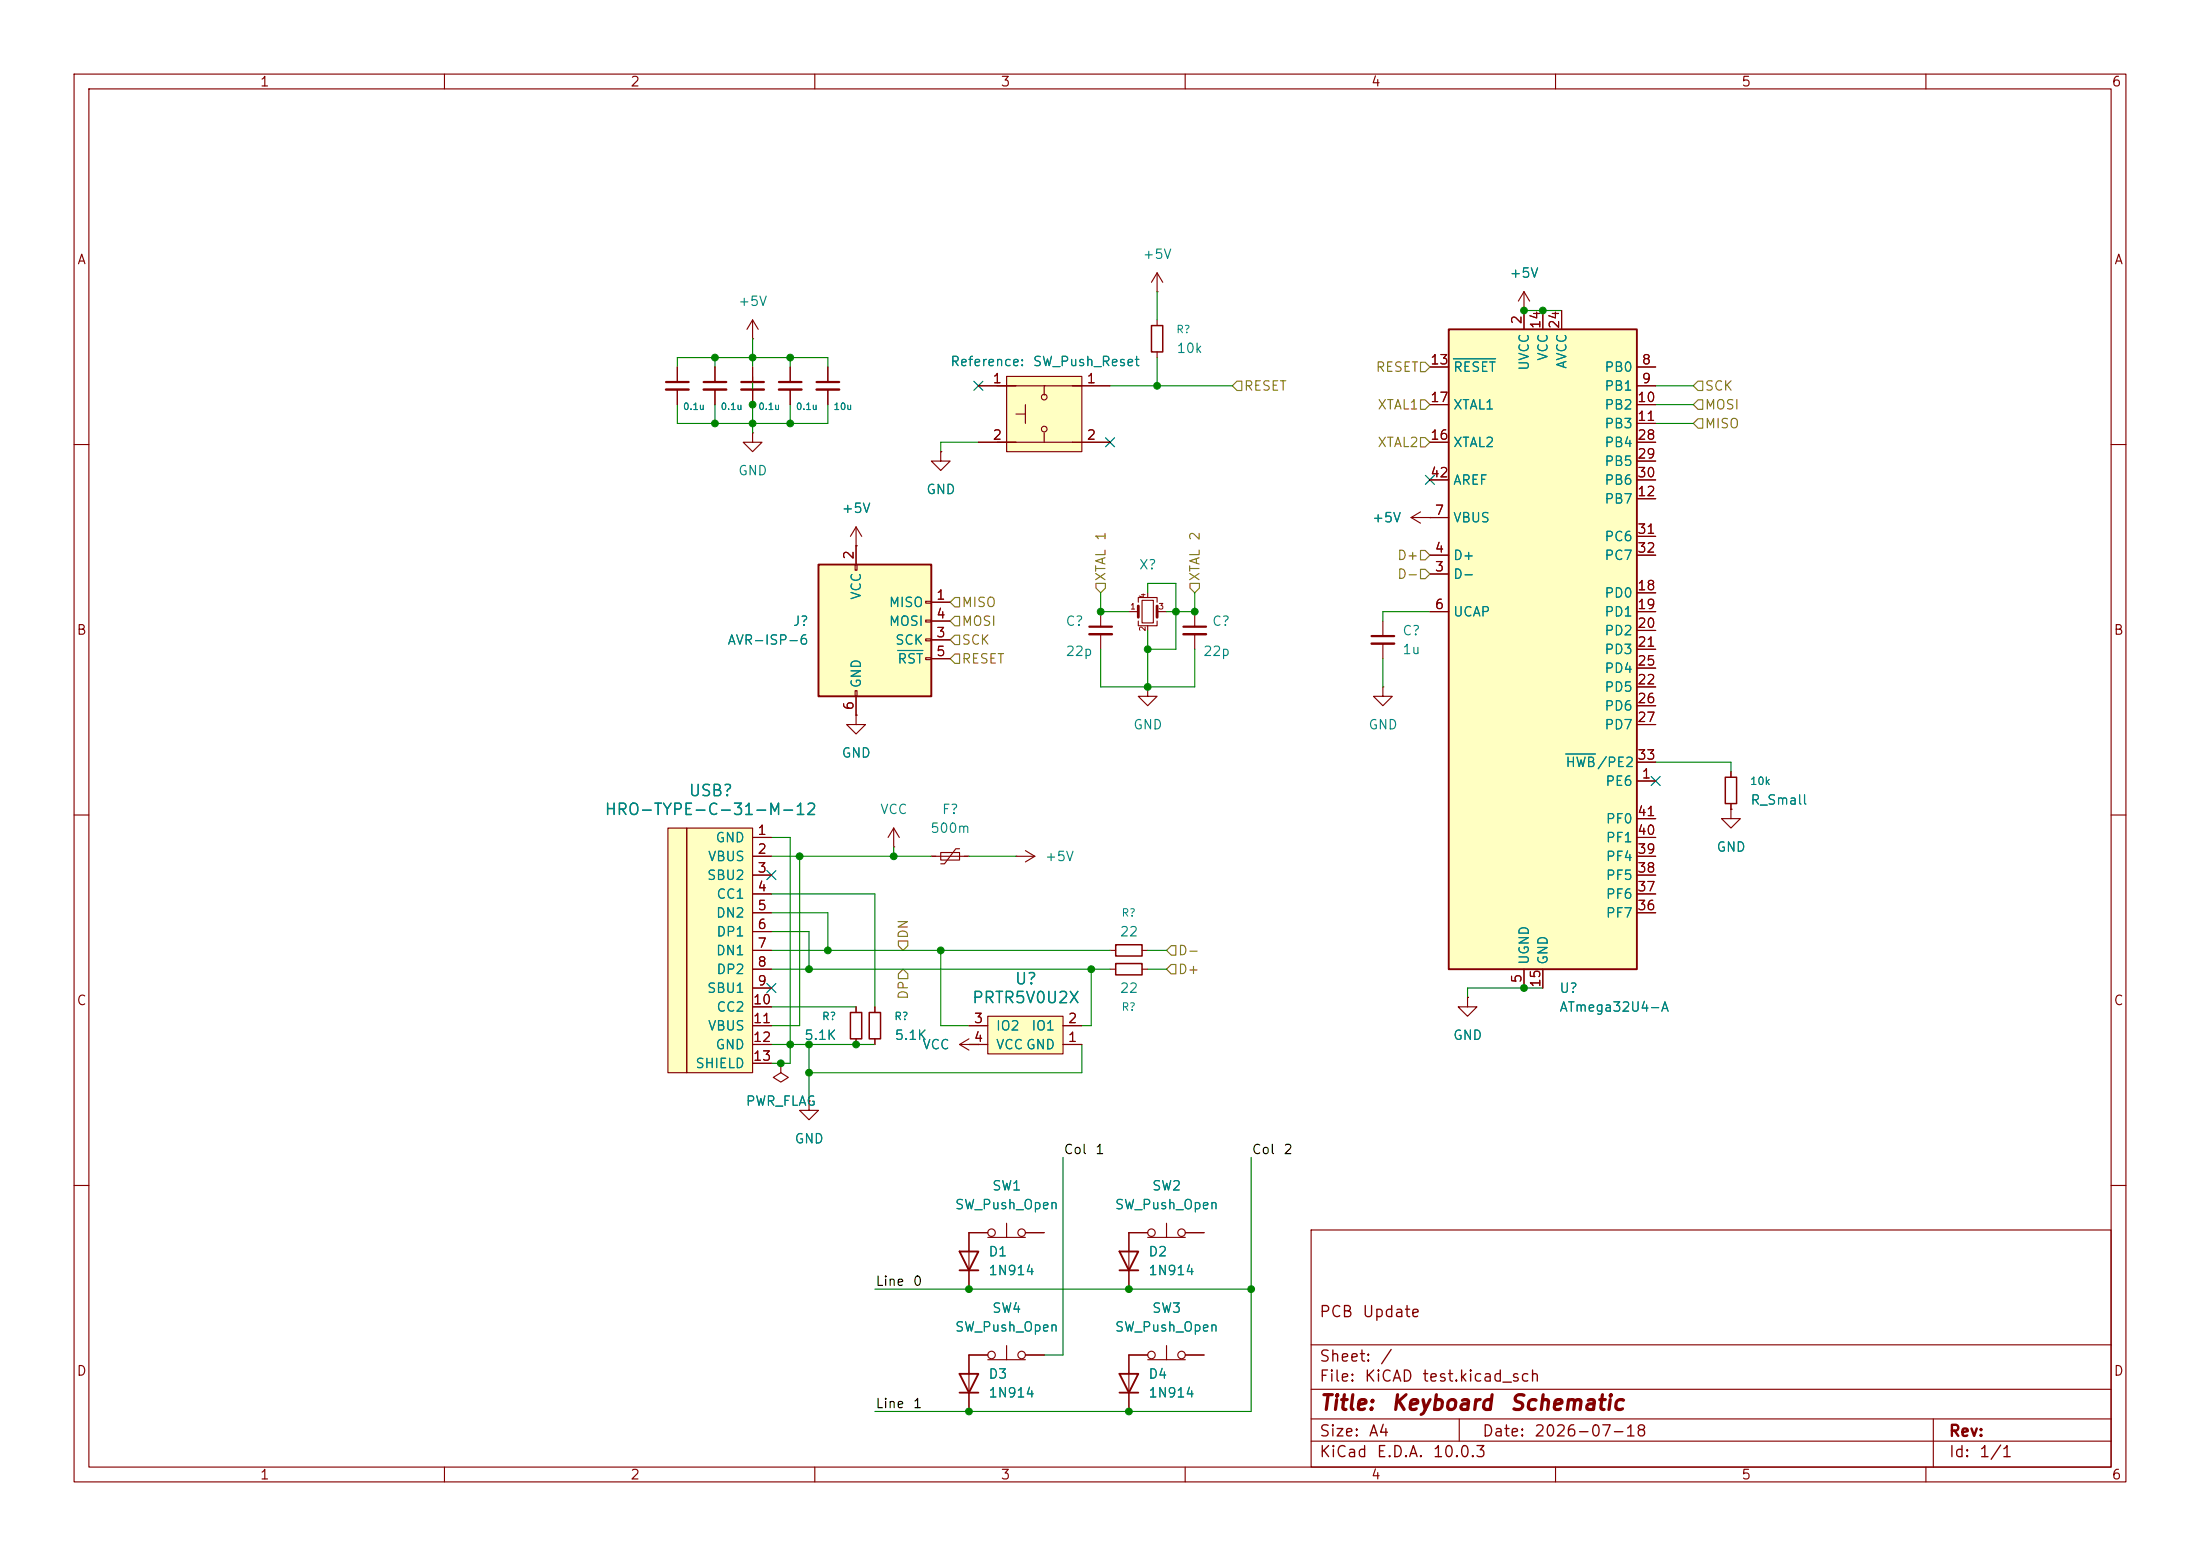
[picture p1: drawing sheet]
<svg xmlns="http://www.w3.org/2000/svg" width="297mm" height="210mm" viewBox="0 0 297 210" stroke-linecap="round" stroke-linejoin="round" font-family="sans-serif">
<g fill="none" stroke="#840000" stroke-width=".15">
<path d="M10 10h277v190h-277zM12 12h273v186h-273zM60 10v2M110 10v2M160 10v2M210 10v2M260 10v2M10 60h2M285 60h2M152.4 82.6h1.3M153.7 81.3v-.7h2.5v.7M153.7 83.8v.7h2.5v-.7"/>
<path d="M154.2 81h1.5v3.1h-1.5zM154.9 80v.6M154.9 84.5v.6M156.2 82.6h1.3M10 110h2M285 110h2M10 160h2M177 166h108v32h-108zM285 160h2M60 198v2M110 198v2M160 198v2"/>
<path d="M177 194.5h108M177 191.5h108M177 187.5h108M177 181.5h108M197 191.5v3M210 198v2M260 198v2M261 191.5v6.5"/>
</g>
<path d="M153.7 81.8v1.5M156.2 81.8v1.5" fill="none" stroke="#840000" stroke-width=".38"/>
<path d="M110.5 76.2h15.2v17.8h-15.2z" fill="#ffffc2"/>
<path d="M115.4 76.2h.3v.8h-.3zM115.6 73.7v2.5M115.4 93.2h.3v.8h-.3zM115.6 94v2.5M125 81.2h.7v.2h-.7zM125 83.7h.7v.2h-.7zM125 86.2h.7v.3h-.7zM125 88.8h.7v.2h-.7zM125.7 81.3h2.6M125.7 86.4h2.6M125.7 83.8h2.6M125.7 88.9h2.6" fill="none" stroke="#840000" stroke-width=".15"/>
<path d="M110.5 76.2h15.2v17.8h-15.2z" fill="none" stroke="#840000" stroke-width=".25"/>
<path d="M121.2 87.8h3.4" fill="none" stroke="#008484" stroke-width=".15"/>
<g fill="#ffffc2">
<path d="M90.2 111.8h2.5v33h-2.5z"/>
<path d="M92.7 111.8h8.9v33h-8.9z"/>
</g>
<g fill="none" stroke="#840000" stroke-width=".15">
<path d="M101.6 58.4v1.3h1.3l-1.3 1.3-1.3-1.3h1.3M101.6 58.4h.1M156.2 43.2v.7M156.2 47.5v.8M115.6 73.7h.1M115.6 71.1l-.8 1.3M115.6 71.1l.7 1.3M115.6 71.1v2.6M90.2 111.8h2.5v33h-2.5zM92.7 111.8h8.9v33h-8.9zM101.6 113h2.5M101.6 115.6h2.5"/>
<path d="M101.6 118.1h2.5M233.7 109.2v1.3h1.2l-1.2 1.3-1.3-1.3h1.3M233.7 109.2h.1M233.7 104.1v.8M233.7 108.5v.7M101.6 120.7h2.5M101.6 123.2h2.5M101.6 125.7h2.5M101.6 128.3h2.5M101.6 130.8h2.5M101.6 133.4h2.5M101.6 135.9h2.5"/>
<path d="M101.6 138.4h2.5M149.9 130.8h.7M154.2 130.8h.7M101.6 141h2.5M101.6 143.5h2.5"/>
</g>
<path d="M155.4 43.9h1.6v3.6h-1.6zM232.9 104.9h1.5v3.6h-1.5zM150.6 130h3.6v1.6h-3.6z" fill="none" stroke="#840000" stroke-width=".2"/>
<path d="M133.3 137.2h10.2v5h-10.2z" fill="#ffffc2"/>
<g fill="none" stroke="#840000" stroke-width=".15">
<path d="M205.7 39.4l-.7 1.2M205.7 39.4l.8 1.2M205.7 39.4v2.5M205.7 41.9h.1M190.5 69.9l1.3 .7M190.5 69.9h2.5M191.8 69.1l-1.3 .8M193 69.9h.1M186.7 92.7v1.3h1.3l-1.3 1.3-1.3-1.3h1.3M186.7 92.7h.1M186.7 83.8v2.1M186.7 86.9v2"/>
<path d="M118.1 135.9v.8M130.8 138.4h2.5M133.3 137.2h10.2v5h-10.2zM143.5 138.4h2.5M149.9 128.3h.7M154.2 128.3h.7M118.1 140.2v.8M129.5 141h3.8M129.5 141l1.3 .7M130.8 140.2l-1.3 .8M132.1 141h.1M143.5 141h2.5"/>
</g>
<path d="M117.3 136.7h1.6v3.5h-1.6zM150.6 127.5h3.6v1.5h-3.6z" fill="none" stroke="#840000" stroke-width=".2"/>
<path d="M185.2 85.9h3" fill="none" stroke="#840000" stroke-width=".3"/>
<path d="M185.2 86.9h3" fill="none" stroke="#840000" stroke-width=".33"/>
<path d="M195.6 44.5h25.4v86.3h-25.4z" fill="#ffffc2"/>
<path d="M195.6 44.5h25.4v86.3h-25.4z" fill="none" stroke="#840000" stroke-width=".25"/>
<g fill="none" stroke="#840000" stroke-width=".15">
<path d="M156.2 39.4h.1M156.2 36.8l-.8 1.3M156.2 36.8l.8 1.3M156.2 36.8v2.6M101.6 45.7h.1M101.6 43.2l-.8 1.3M101.6 43.2l.8 1.3M101.6 43.2v2.5M193 49.5h2.6M193 54.6h2.6M193 59.7h2.6M205.7 41.9v2.6"/>
<path d="M208.3 41.9v2.6M210.8 41.9v2.6M221 49.5h2.5M221 52.1h2.5M221 54.6h2.5M221 57.2h2.5M221 59.7h2.5M127 61v1.2h1.3l-1.3 1.3-1.3-1.3h1.3M127 61h.1M193 77.5h2.6M193 74.9h2.6M193 69.9h2.6"/>
<path d="M193 64.8h2.6M221 74.9h2.5M221 67.3h2.5M221 62.2h2.5M221 64.8h2.5M221 72.4h2.5M115.6 96.5v1.3h1.2l-1.2 1.3-1.3-1.3h1.3M115.6 96.5h.1M148.6 82.6v2M148.6 85.6v2M154.9 92.7v1.3h1.3l-1.3 1.3-1.2-1.3h1.2M154.9 92.7h.1"/>
<path d="M161.3 82.6v2M161.3 85.6v2M193 82.6h2.6M221 82.6h2.5M221 80h2.5M221 85.1h2.5M221 87.6h2.5M221 92.7h2.5M221 90.2h2.5M221 95.3h2.5M221 97.8h2.5M137.2 115.6h.1"/>
<path d="M137.2 115.6h2.5M138.4 114.8l1.3 .8M139.7 115.6l-1.3 .7M221 105.4h2.5M221 102.9h2.5M221 118.1h2.5M221 115.6h2.5M221 113h2.5M221 110.5h2.5M205.7 130.8v2.6M208.3 130.8v2.6M221 123.2h2.5"/>
<path d="M221 120.7h2.5"/>
</g>
<path d="M196.2 48.4h5.7M211.4 101.8h4" fill="none" stroke="#008484" stroke-width=".15"/>
<path d="M147.1 84.6h3M159.8 84.6h3" fill="none" stroke="#840000" stroke-width=".3"/>
<path d="M147.1 85.6h3M159.8 85.6h3" fill="none" stroke="#840000" stroke-width=".33"/>
<path d="M135.9 50.8h10.1v10.2h-10.1z" fill="#ffffc2"/>
<g fill="none" stroke="#840000" stroke-width=".15">
<path d="M91.4 49.5v2.1M91.4 52.6v2M96.5 49.5v2.1M96.5 52.6v2M101.6 49.5v2.1M101.6 52.6v2M106.7 49.5v2.1M106.7 52.6v2M111.8 49.5v2.1M111.8 52.6v2M132.1 52.1h17.8M132.1 59.7h17.8"/>
<path d="M135.9 50.8h10.1v10.2h-10.1zM137.2 55.9h1.2M138.4 54.6v2.6M141 52.1h.1M141 52.1v1.2M141 58.4v1.3M193 59.7h2.6M193 49.5h2.6M193 54.6h2.6M205.7 41.9h.1M205.7 41.9v2.6M208.3 41.9v2.6"/>
<path d="M210.8 41.9v2.6M221 52.1h2.5M221 59.7h2.5M221 49.5h2.5M221 54.6h2.5M221 57.2h2.5M115.6 73.7h.1M115.6 73.7v2.5M127 61h.1M193 69.9h.1M193 77.5h2.6M193 74.9h2.6"/>
<path d="M193 69.9h2.6M193 64.8h2.6M221 74.9h2.5M221 67.3h2.5M221 62.2h2.5M221 64.8h2.5M221 72.4h2.5M115.6 96.5h.1M115.6 94v2.5M125.7 81.3h2.6M125.7 86.4h2.6M125.7 83.8h2.6"/>
<path d="M125.7 88.9h2.6M193 82.6h2.6M221 82.6h2.5M221 80h2.5M221 85.1h2.5M221 87.6h2.5M221 92.7h2.5M221 90.2h2.5M221 95.3h2.5M221 97.8h2.5M101.6 115.6h2.5M101.6 118.1h2.5"/>
<path d="M101.6 113h2.5M120.6 114.3h.1M120.6 111.8l-.7 1.2M120.6 111.8l.8 1.2M120.6 111.8v2.5M125.7 115.6h5.1M127 115.1h2.5v1h-2.5zM129.5 114.6h-.5l-1.5 2h-.5M221 115.6h2.5M221 105.4h2.5M221 102.9h2.5M221 118.1h2.5"/>
<path d="M221 113h2.5M221 110.5h2.5M233.7 109.2h.1M233.7 104.1v.8M233.7 108.5v.7M101.6 123.2h2.5M101.6 120.7h2.5M101.6 125.7h2.5M101.6 128.3h2.5M101.6 130.8h2.5M101.6 133.4h2.5M101.6 135.9h2.5"/>
<path d="M101.6 138.4h2.5M115.6 135.9v.8M118.1 135.9v.8M130.8 138.4h2.5M143.5 138.4h2.5M198.1 134.6v1.3h1.3l-1.3 1.3-1.3-1.3h1.3M198.1 134.6h.1M205.7 130.8v2.6M208.3 130.8v2.6M221 123.2h2.5M221 120.7h2.5M101.6 141h2.5"/>
<path d="M101.6 143.5h2.5M105.4 143.5v1.3l1 .6-1 .7-1-.7 1-.6M105.4 143.5h.1M109.2 148.6v1.3h1.3l-1.3 1.2-1.3-1.2h1.3M109.2 148.6h.1M115.6 140.2v.8M118.1 140.2v.8M130.8 141h2.5M132.1 141h.1M143.5 141h2.5M133.3 166.4h-2.5v7.6M133.3 167h5.1"/>
<path d="M135.9 165.1v1.9M138.4 166.4h2.6M154.9 166.4h-2.5v7.6M154.9 167h5.1M157.5 165.1v1.9M160 166.4h2.6M133.3 183.5h5.1M133.3 182.9h-2.5v7.6M135.9 181.6v1.9M138.4 182.9h2.6M154.9 183.5h5.1M154.9 182.9h-2.5v7.6"/>
<path d="M157.5 181.6v1.9M160 182.9h2.6"/>
<circle cx="141" cy="57.9" r=".38"/>
<circle cx="141" cy="53.6" r=".38"/>
<circle cx="133.9" cy="166.4" r=".51"/>
<circle cx="137.9" cy="166.4" r=".51"/>
<circle cx="155.4" cy="166.4" r=".51"/>
<circle cx="159.5" cy="166.4" r=".51"/>
<circle cx="133.9" cy="182.9" r=".51"/>
<circle cx="137.9" cy="182.9" r=".51"/>
<circle cx="155.4" cy="182.9" r=".51"/>
<circle cx="159.5" cy="182.9" r=".51"/>
</g>
<path d="M129.5 168.9h2.6l-1.3 2.6zM129.5 171.5h2.6M151.1 168.9h2.6l-1.3 2.6zM151.1 171.5h2.6M129.5 185.4h2.6l-1.3 2.6zM129.5 188h2.6M151.1 185.4h2.6l-1.3 2.6zM151.1 188h2.6" fill="none" stroke="#840000" stroke-width=".25"/>
<path d="M89.9 51.6h3.1M95 51.6h3M100.1 51.6h3M105.2 51.6h3M110.2 51.6h3.1" fill="none" stroke="#840000" stroke-width=".3"/>
<path d="M89.9 52.6h3.1M95 52.6h3M100.1 52.6h3M105.2 52.6h3M110.2 52.6h3.1" fill="none" stroke="#840000" stroke-width=".33"/>
<path d="M114.8 136.7h1.5v3.5h-1.5z" fill="none" stroke="#840000" stroke-width=".2"/>
<g fill="none" stroke="#848400" stroke-width=".15">
<path d="M167 51.4h.6v1.3h-.6l-.6-.6zM191.8 59.1h.6l.6 .6-.6 .6h-.6zM191.8 54h.6l.6 .6-.6 .6h-.6zM191.8 48.9h.6l.6 .6-.6 .7h-.6zM229.2 54h.7v1.2h-.7l-.6-.6zM229.2 56.5h.7v1.3h-.7l-.6-.6zM229.2 51.4h.7v1.3h-.7l-.6-.6zM148 78.7h1.2v.7l-.6 .6-.6-.6zM160.7 78.7h1.2v.7l-.6 .6-.6-.6zM191.8 76.8h.6l.6 .7-.6 .6h-.6zM191.8 74.3h.6l.6 .6-.6 .7h-.6zM128.9 80.6h.6v1.3h-.6l-.6-.6z"/>
<path d="M128.9 83.2h.6v1.3h-.6l-.6-.7zM128.9 85.7h.6v1.3h-.6l-.6-.6zM128.9 88.3h.6v1.2h-.6l-.6-.6zM121.3 127h1.3v.6l-.7 .7-.6-.7zM121.9 130.8l.7 .6v.7h-1.3v-.7zM158.1 127.6h.6v1.3h-.6l-.6-.6zM158.1 130.2h.6v1.2h-.6l-.6-.6z"/>
</g>
<g fill="none" stroke="#008400" stroke-width=".15">
<path d="M156.2 39.4v3.8M91.4 49.5v-1.2h20.4v1.2M91.4 54.6v2.6h20.4v-2.6M96.5 48.3v1.2M96.5 54.6v2.6M101.6 45.7v3.8M101.6 50.8v7.6M106.7 48.3v1.2M106.7 54.6v2.6M132.1 59.7h-5.1v1.3M149.9 52.1h16.5M156.2 48.3v3.8"/>
<path d="M205.7 41.9h5.1M223.5 52.1h5.1M223.5 57.2h5.1M223.5 54.6h5.1M148.6 80v2.6h3.8M148.6 87.6v5.1h12.7v-5.1M154.9 80v-1.3h3.8v8.9h-3.8M154.9 85.1v7.6M161.3 80v2.6h-3.8M186.7 88.9v3.8M193 82.6h-6.3v1.2M104.1 113h2.6v30.5h-2.6"/>
<path d="M104.1 115.6h21.6M107.9 115.6v22.8h-3.8M120.6 114.3v1.3M130.8 115.6h6.4M223.5 102.9h10.2v1.2M104.1 123.2h7.7v5.1M104.1 130.8h45.8M104.1 125.7h5.1v5.1M104.1 128.3h45.8M104.1 135.9h11.5M104.1 120.7h14v15.2M127 128.3v10.1h3.8"/>
<path d="M147.3 130.8v7.6h-1.3M154.9 130.8h2.6M154.9 128.3h2.6M208.3 133.4h-10.2v1.2M104.1 141h14M109.2 141v7.6M130.8 141h1.3M143.5 156.2v26.7h-2.5M146 141v3.8h-36.8M168.9 156.2v34.3h-50.8M118.1 174h50.8"/>
</g>
<path d="M131.5 51.5l1.2 1.2M132.7 51.5l-1.2 1.2M149.3 59.1l1.2 1.2M150.5 59.1l-1.2 1.2M192.4 64.2l1.2 1.2M193.6 64.2l-1.2 1.2M103.5 117.5l1.2 1.2M104.7 117.5l-1.2 1.2M222.9 104.8l1.2 1.2M224.1 104.8l-1.2 1.2M103.5 132.7l1.2 1.3M104.7 132.7l-1.2 1.3" fill="none" stroke="#000084" stroke-width=".15"/>
<path d="M196.2 48.4h5.7M121.2 87.8h3.4M211.4 101.8h4" fill="none" stroke="#008484" stroke-width=".15"/>
<g fill="#008400" stroke="#008400" stroke-width=".14">
<circle cx="156.2" cy="52.1" r=".46"/>
<circle cx="205.7" cy="41.9" r=".46"/>
<circle cx="208.3" cy="41.9" r=".46"/>
<circle cx="205.7" cy="133.4" r=".46"/>
<circle cx="152.4" cy="174" r=".46"/>
<circle cx="130.8" cy="190.5" r=".46"/>
<circle cx="152.4" cy="190.5" r=".46"/>
<circle cx="168.9" cy="174" r=".46"/>
<circle cx="130.8" cy="174" r=".46"/>
<circle cx="161.3" cy="82.6" r=".46"/>
<circle cx="154.9" cy="92.7" r=".46"/>
<circle cx="154.9" cy="87.6" r=".46"/>
<circle cx="101.6" cy="48.3" r=".46"/>
<circle cx="106.7" cy="48.3" r=".46"/>
<circle cx="96.5" cy="57.2" r=".46"/>
<circle cx="158.7" cy="82.6" r=".46"/>
<circle cx="96.5" cy="48.3" r=".46"/>
<circle cx="105.4" cy="143.5" r=".46"/>
<circle cx="115.6" cy="141" r=".46"/>
<circle cx="106.7" cy="141" r=".46"/>
<circle cx="111.8" cy="128.3" r=".46"/>
<circle cx="109.2" cy="130.8" r=".46"/>
<circle cx="109.2" cy="144.8" r=".46"/>
<circle cx="107.9" cy="115.6" r=".46"/>
<circle cx="120.6" cy="115.6" r=".46"/>
<circle cx="109.2" cy="141" r=".46"/>
<circle cx="147.3" cy="130.8" r=".46"/>
<circle cx="127" cy="128.3" r=".46"/>
<circle cx="106.7" cy="57.2" r=".46"/>
<circle cx="101.6" cy="57.2" r=".46"/>
<circle cx="101.6" cy="54.6" r=".46"/>
<circle cx="148.6" cy="82.6" r=".46"/>
</g>
<g font-size="2" fill="#840000">
<text x="178" y="190.8">Title:</text>
<text x="187.7" y="190.8">Keyboard</text>
<text x="203.7" y="190.8">Schematic</text>
</g>
<g font-size="1.5" fill="#008484">
<text x="92.9" y="107.8">USB?</text>
<text x="81.5" y="110.4">HRO-TYPE-C-31-M-12</text>
<text x="131.1" y="135.8">PRTR5V0U2X</text>
<text x="136.9" y="133.2">U?</text>
</g>
<g font-size="1.5" fill="#840000">
<text x="178" y="178.2">PCB</text>
<text x="183.8" y="178.2">Update</text>
<text x="178" y="184.2">Sheet:</text>
<text x="186.2" y="184.2">/</text>
<text x="178" y="186.9">File:</text>
<text x="184.1" y="186.9">KiCAD</text>
<text x="191.9" y="186.9">test.kicad_sch</text>
<text x="178" y="197.1">KiCad</text>
<text x="178" y="194.3">Size:</text>
<text x="184.7" y="194.3">A4</text>
<text x="185.7" y="197.1">E.D.A.</text>
<text x="193.3" y="197.1">10.0.3</text>
<text x="200" y="194.3">Date:</text>
<text x="207" y="194.3">2026-07-18</text>
<text x="263" y="194.3">Rev:</text>
<text x="263" y="197.1">Id:</text>
<text x="267.1" y="197.1">1/1</text>
</g>
<g font-size="1.3" fill="#840000">
<text x="35" y="12">1</text>
<text x="85" y="12">2</text>
<text x="135" y="12">3</text>
<text x="185" y="12">4</text>
<text x="235" y="12">5</text>
<text x="285" y="12">6</text>
<text x="10.3" y="36">A</text>
<text x="285.3" y="36">A</text>
<text x="205.7" y="43.9" transform="rotate(-90 205.7 43.9)">2</text>
<text x="208.3" y="44.5" transform="rotate(-90 208.3 44.5)">14</text>
<text x="210.8" y="44.5" transform="rotate(-90 210.8 44.5)">24</text>
<text x="133.9" y="52">1</text>
<text x="146.6" y="52">1</text>
<text x="193" y="49.5">13</text>
<text x="221.5" y="49.5">8</text>
<text x="221.5" y="52">9</text>
<text x="133.9" y="59.7">2</text>
<text x="146.6" y="59.7">2</text>
<text x="193" y="59.7">16</text>
<text x="193" y="54.6">17</text>
<text x="220.9" y="54.6">10</text>
<text x="220.9" y="57.1">11</text>
<text x="220.9" y="59.7">28</text>
<text x="193" y="64.7">42</text>
<text x="220.9" y="62.2">29</text>
<text x="220.9" y="64.7">30</text>
<text x="193.6" y="69.8">7</text>
<text x="220.9" y="67.3">12</text>
<text x="115.5" y="75.6" transform="rotate(-90 115.5 75.6)">2</text>
<text x="193.6" y="77.4">3</text>
<text x="193.6" y="74.9">4</text>
<text x="220.9" y="72.4">31</text>
<text x="220.9" y="74.9">32</text>
<text x="126.3" y="81.3">1</text>
<text x="126.3" y="83.8">4</text>
<text x="193.6" y="82.5">6</text>
<text x="220.9" y="80">18</text>
<text x="220.9" y="82.5">19</text>
<text x="10.3" y="86">B</text>
<text x="126.3" y="86.3">3</text>
<text x="126.3" y="88.9">5</text>
<text x="220.9" y="85.1">20</text>
<text x="220.9" y="87.6">21</text>
<text x="285.3" y="86">B</text>
<text x="115.5" y="96" transform="rotate(-90 115.5 96)">6</text>
<text x="220.9" y="92.7">22</text>
<text x="220.9" y="90.1">25</text>
<text x="220.9" y="95.2">26</text>
<text x="220.9" y="97.8">27</text>
<text x="220.9" y="102.8">33</text>
<text x="221.5" y="105.4">1</text>
<text x="102.2" y="113">1</text>
<text x="220.9" y="113">40</text>
<text x="220.9" y="110.5">41</text>
<text x="102.2" y="115.5">2</text>
<text x="102.2" y="118.1">3</text>
<text x="220.9" y="118.1">38</text>
<text x="220.9" y="115.5">39</text>
<text x="102.2" y="120.6">4</text>
<text x="102.2" y="123.2">5</text>
<text x="102.2" y="125.7">6</text>
<text x="220.9" y="123.2">36</text>
<text x="220.9" y="120.6">37</text>
<text x="102.2" y="128.2">7</text>
<text x="102.2" y="130.8">8</text>
<text x="10.3" y="136">C</text>
<text x="101.6" y="135.9">10</text>
<text x="102.2" y="133.3">9</text>
<text x="205.7" y="132.8" transform="rotate(-90 205.7 132.8)">5</text>
<text x="208.3" y="133.4" transform="rotate(-90 208.3 133.4)">15</text>
<text x="285.3" y="136">C</text>
<text x="101.6" y="138.4">11</text>
<text x="101.6" y="140.9">12</text>
<text x="101.6" y="143.5">13</text>
<text x="131.4" y="138.4">3</text>
<text x="131.4" y="140.9">4</text>
<text x="144.1" y="140.9">1</text>
<text x="144.1" y="138.4">2</text>
<text x="10.3" y="186">D</text>
<text x="285.3" y="186">D</text>
<text x="35" y="200">1</text>
<text x="85" y="200">2</text>
<text x="135" y="200">3</text>
<text x="185" y="200">4</text>
<text x="235" y="200">5</text>
<text x="285" y="200">6</text>
</g>
<g font-size="1.3" fill="#008484">
<text x="154.2" y="35.3">+5V</text>
<text x="99.6" y="41.6">+5V</text>
<text x="203.7" y="37.8">+5V</text>
<text x="158.8" y="48">10k</text>
<text x="128.2" y="49.7">Reference:</text>
<text x="139.3" y="49.7">SW_Push_Reset</text>
<text x="196.1" y="50.5">RESET</text>
<text x="206.7" y="50.1" transform="rotate(-90 206.7 50.1)">UVCC</text>
<text x="209.3" y="48.8" transform="rotate(-90 209.3 48.8)">VCC</text>
<text x="211.8" y="49.9" transform="rotate(-90 211.8 49.9)">AVCC</text>
<text x="216.5" y="50.5">PB0</text>
<text x="216.5" y="53">PB1</text>
<text x="196.1" y="55.6">XTAL1</text>
<text x="216.5" y="55.6">PB2</text>
<text x="216.5" y="58.1">PB3</text>
<text x="99.6" y="64.5">GND</text>
<text x="196.1" y="60.7">XTAL2</text>
<text x="196.1" y="65.7">AREF</text>
<text x="216.5" y="60.7">PB4</text>
<text x="216.5" y="63.2">PB5</text>
<text x="216.5" y="65.7">PB6</text>
<text x="113.5" y="69.6">+5V</text>
<text x="125" y="67">GND</text>
<text x="185.1" y="70.8">+5V</text>
<text x="196.1" y="70.8">VBUS</text>
<text x="216.5" y="68.3">PB7</text>
<text x="153.7" y="77.2">X?</text>
<text x="196.1" y="75.9">D+</text>
<text x="216.5" y="73.4">PC6</text>
<text x="216.5" y="75.9">PC7</text>
<text x="116.5" y="81" transform="rotate(-90 116.5 81)">VCC</text>
<text x="119.9" y="82.3">MISO</text>
<text x="196.1" y="78.4">D-</text>
<text x="196.1" y="83.5">UCAP</text>
<text x="216.5" y="81">PD0</text>
<text x="216.5" y="83.5">PD1</text>
<text x="98.1" y="87.3">AVR-ISP-6</text>
<text x="107" y="84.8">J?</text>
<text x="119.9" y="84.8">MOSI</text>
<text x="120.8" y="87.3">SCK</text>
<text x="121.1" y="89.9">RST</text>
<text x="143.8" y="84.8">C?</text>
<text x="143.8" y="88.9">22p</text>
<text x="162.3" y="88.9">22p</text>
<text x="163.5" y="84.8">C?</text>
<text x="189.2" y="88.6">1u</text>
<text x="189.2" y="86.1">C?</text>
<text x="216.5" y="86.1">PD2</text>
<text x="216.5" y="88.6">PD3</text>
<text x="116.5" y="93" transform="rotate(-90 116.5 93)">GND</text>
<text x="216.5" y="93.7">PD5</text>
<text x="216.5" y="91.1">PD4</text>
<text x="152.9" y="98.8">GND</text>
<text x="184.7" y="98.8">GND</text>
<text x="216.5" y="96.2">PD6</text>
<text x="216.5" y="98.8">PD7</text>
<text x="113.5" y="102.6">GND</text>
<text x="211.3" y="103.8">HWB/PE2</text>
<text x="216.6" y="106.4">PE6</text>
<text x="118.7" y="110.2">VCC</text>
<text x="125.5" y="112.7">500m</text>
<text x="127.1" y="110.2">F?</text>
<text x="216.7" y="111.5">PF0</text>
<text x="236.2" y="108.9">R_Small</text>
<text x="95.4" y="119.1">SBU2</text>
<text x="95.5" y="116.5">VBUS</text>
<text x="96.5" y="114">GND</text>
<text x="141" y="116.5">+5V</text>
<text x="216.7" y="119.1">PF5</text>
<text x="216.7" y="116.5">PF4</text>
<text x="216.7" y="114">PF1</text>
<text x="231.6" y="115.3">GND</text>
<text x="96.6" y="124.2">DN2</text>
<text x="96.6" y="121.6">CC1</text>
<text x="216.7" y="124.2">PF7</text>
<text x="216.7" y="121.6">PF6</text>
<text x="96.6" y="129.2">DN1</text>
<text x="96.6" y="126.7">DP1</text>
<text x="96.6" y="131.8">DP2</text>
<text x="151.1" y="126.7">22</text>
<text x="206.7" y="130.3" transform="rotate(-90 206.7 130.3)">UGND</text>
<text x="209.3" y="130.3" transform="rotate(-90 209.3 130.3)">GND</text>
<text x="95.4" y="134.3">SBU1</text>
<text x="96.6" y="136.9">CC2</text>
<text x="151.1" y="134.3">22</text>
<text x="210.4" y="134.3">U?</text>
<text x="210.4" y="136.9">ATmega32U4-A</text>
<text x="95.5" y="139.4">VBUS</text>
<text x="96.5" y="141.9">GND</text>
<text x="108.5" y="140.7">5.1K</text>
<text x="120.7" y="140.7">5.1K</text>
<text x="124.4" y="141.9">VCC</text>
<text x="134.4" y="139.4">IO2</text>
<text x="134.4" y="141.9">VCC GND</text>
<text x="139.1" y="139.4">IO1</text>
<text x="196.1" y="140.7">GND</text>
<text x="93.8" y="144.5">SHIELD</text>
<text x="100.6" y="149.6">PWR_FLAG</text>
<text x="107.2" y="154.6">GND</text>
<text x="133.9" y="161">SW1</text>
<text x="155.4" y="161">SW2</text>
<text x="128.8" y="163.5">SW_Push_Open</text>
<text x="150.4" y="163.5">SW_Push_Open</text>
<text x="133.4" y="169.9">D1</text>
<text x="133.4" y="172.4">1N914</text>
<text x="154.9" y="169.9">D2</text>
<text x="154.9" y="172.4">1N914</text>
<text x="133.9" y="177.5">SW4</text>
<text x="155.4" y="177.5">SW3</text>
<text x="128.8" y="180">SW_Push_Open</text>
<text x="150.4" y="180">SW_Push_Open</text>
<text x="133.4" y="186.4">D3</text>
<text x="133.4" y="188.9">1N914</text>
<text x="154.9" y="186.4">D4</text>
<text x="154.9" y="188.9">1N914</text>
</g>
<g font-size="1.3" fill="#848400">
<text x="167.8" y="53">RESET</text>
<text x="185.6" y="50.5">RESET</text>
<text x="230.1" y="53">SCK</text>
<text x="185.9" y="55.6">XTAL1</text>
<text x="230.1" y="55.6">MOSI</text>
<text x="230.1" y="58.1">MISO</text>
<text x="185.9" y="60.7">XTAL2</text>
<text x="149.6" y="73.1" transform="rotate(-90 149.6 73.1)">1</text>
<text x="162.3" y="73.1" transform="rotate(-90 162.3 73.1)">2</text>
<text x="188.5" y="75.9">D+</text>
<text x="129.7" y="82.3">MISO</text>
<text x="149.6" y="78.5" transform="rotate(-90 149.6 78.5)">XTAL</text>
<text x="162.3" y="78.5" transform="rotate(-90 162.3 78.5)">XTAL</text>
<text x="188.5" y="78.4">D-</text>
<text x="129.7" y="84.8">MOSI</text>
<text x="129.7" y="87.3">SCK</text>
<text x="129.7" y="89.9">RESET</text>
<text x="122.9" y="126.8" transform="rotate(-90 122.9 126.8)">DN</text>
<text x="158.9" y="129.2">D-</text>
<text x="158.9" y="131.8">D+</text>
<text x="122.9" y="135" transform="rotate(-90 122.9 135)">DP</text>
</g>
<g font-size="1.3">
<text x="143.5" y="156.1">Col</text>
<text x="147.8" y="156.1">1</text>
<text x="168.9" y="156.1">Col</text>
<text x="173.2" y="156.1">2</text>
<text x="118.1" y="173.9">Line</text>
<text x="123.2" y="173.9">0</text>
<text x="118.1" y="190.4">Line</text>
<text x="123.2" y="190.4">1</text>
</g>
<g font-size="1" fill="#008484">
<text x="158.7" y="45.2">R?</text>
<text x="236.2" y="106.2">10k</text>
<text x="151.3" y="124">R?</text>
<text x="110.9" y="137.9">R?</text>
<text x="120.6" y="137.9">R?</text>
<text x="151.3" y="136.7">R?</text>
</g>
<g font-size=".9" fill="#008484">
<text x="92.1" y="55.5">0.1u</text>
<text x="97.2" y="55.5">0.1u</text>
<text x="102.3" y="55.5">0.1u</text>
<text x="107.4" y="55.5">0.1u</text>
<text x="112.5" y="55.5">10u</text>
</g>
<g font-size=".8" fill="#840000">
<text x="152.5" y="82.4">1</text>
<text x="154.8" y="80.8" transform="rotate(-90 154.8 80.8)">4</text>
<text x="156.3" y="82.4">3</text>
<text x="154.8" y="85.3" transform="rotate(-90 154.8 85.3)">2</text>
</g>
</svg>
